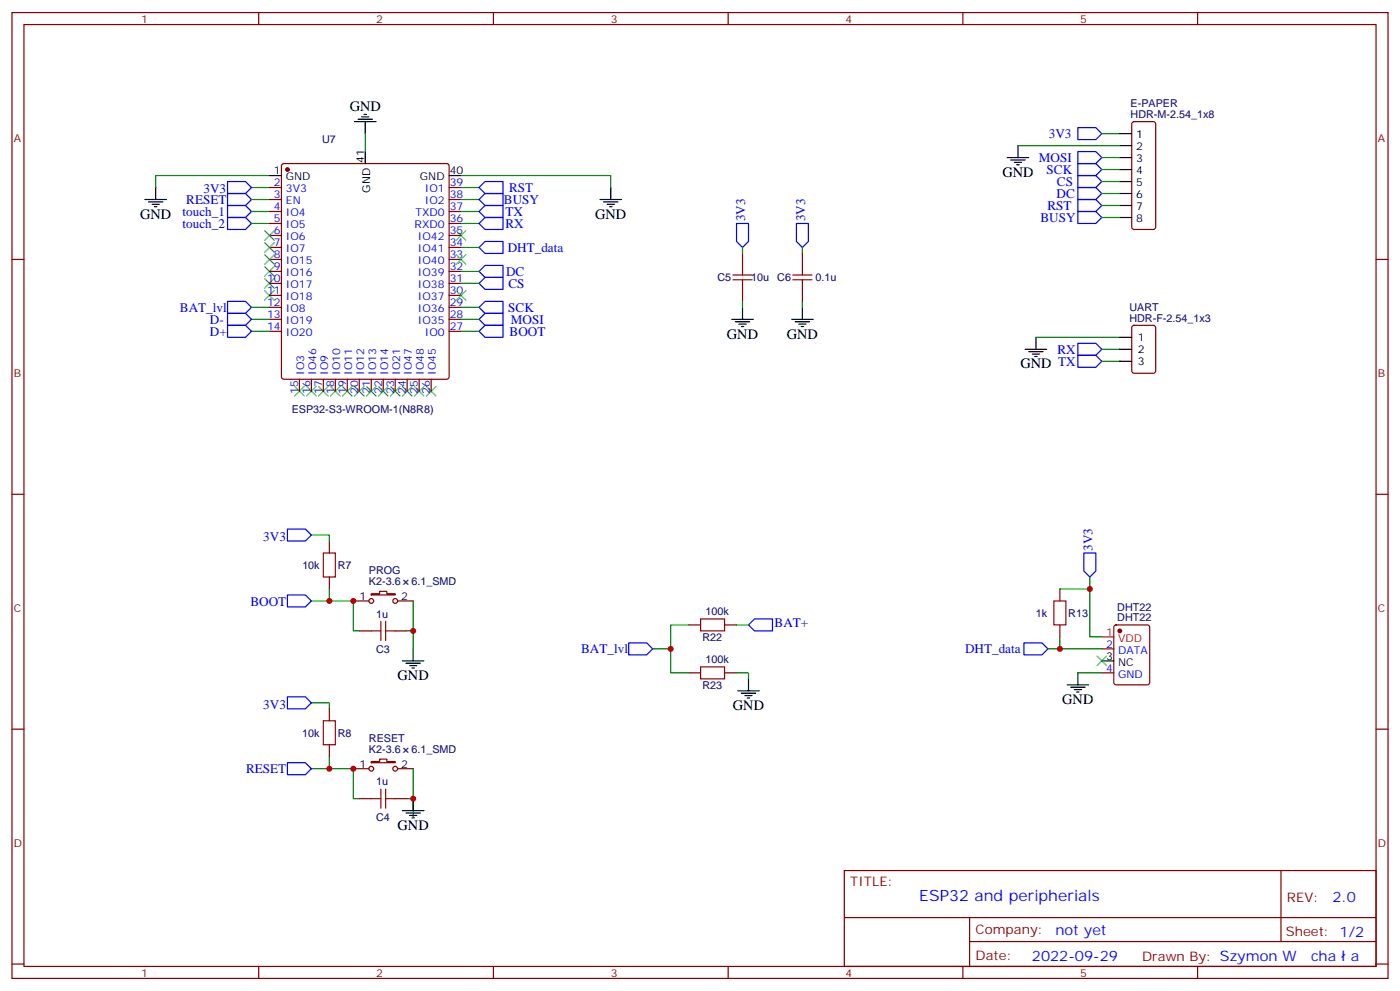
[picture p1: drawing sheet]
<svg xmlns="http://www.w3.org/2000/svg" width="412mm" height="292mm" viewBox="0 0 412 292" stroke-linecap="round" stroke-linejoin="round" font-family="sans-serif">
<g fill="none" stroke="#870000" stroke-width=".35">
<path d="M3.5 3.7h405.4v284.3h-405.4zM7.1 7.2h398.2v277.3h-398.2zM76.2 3.7v3.5M145.3 3.7v3.5M214.5 3.7v3.5M283.6 3.7v3.5M352.8 3.7v3.5M333.6 36l.5-.2h5.6l.5 .2 .2 .5v30.4l-.2 .5-.5 .2h-5.6l-.5-.3-.2-.4v-30.4zM79.4 55.2h3.5M79.4 58.7h3.5M83.1 48.4l.5-.2h48l.5 .2 .2 .5v62l-.2 .5-.5 .3h-48l-.5-.3-.2-.5v-62zM132.3 55.2h3.5"/>
<path d="M132.3 58.7h3.5M3.5 76.4h3.6M79.4 76.4h3.5M79.4 62.3h3.5M79.4 65.8h3.5M79.4 69.3h3.5M79.4 72.8h3.5M79.4 79.9h3.5M132.3 76.4h3.5M132.3 62.3h3.5M132.3 65.8h3.5M132.3 69.3h3.5"/>
<path d="M132.3 72.8h3.5M132.3 79.9h3.5M218.7 74.6v3.5M236.4 74.6v3.5M405.3 76.4h3.6M79.4 83.4h3.5M79.4 87h3.5M79.4 90.5h3.5M79.4 94h3.5M79.4 97.5h3.5M132.3 83.4h3.5M132.3 87h3.5"/>
<path d="M132.3 90.5h3.5M132.3 94h3.5M132.3 97.5h3.5M218.7 85.2v3.5M236.4 85.2v3.5M333.6 96l.5-.2h5.6l.7 .4v13l-.4 .6-5.9 .1-.7-.5v-12.9zM88.2 111.7v3.5M91.7 111.7v3.5M95.2 111.7v3.5M98.8 111.7v3.5M102.3 111.7v3.5M105.8 111.7v3.5"/>
<path d="M109.4 111.7v3.5M112.9 111.7v3.5M116.4 111.7v3.5M119.9 111.7v3.5M123.5 111.7v3.5M127 111.7v3.5M3.5 145.5h3.6M97 159.3v3.5M405.3 145.5h3.6M97 169.9v3.5M104.1 176.9h4.6M109.4 174.8h2.4v-.7h2.1v.7h2.5v.4h-7z"/>
<path d="M117.1 176.9h4.6M312.2 173.4v3.5M105.8 185.7h3.6M116.4 185.7h3.5M202.8 198.1h3.6M202.8 184h3.6M213.4 198.1h3.6M213.4 184h3.6M312.2 184v3.5M324.6 191h3.5M324.6 198.1h3.5M328.3 184.2l.5-.2h9.2l.6 .4 .1 16.5-.5 .7h-9.4l-.7-.4v-16.5z"/>
<path d="M3.5 214.7h3.6M97 208.7v3.5M97 219.3v3.5M405.3 214.7h3.6M104.1 226.3h4.6M105.8 235.1h3.6M109.4 224.2h2.4v-.7h2.1v.7h2.5v.3h-7zM116.4 235.1h3.5M117.1 226.3h4.6M248.7 256.3h156.6v28.2h-156.6zM377.3 256.3v20.9M248.7 270.1h156.5"/>
<path d="M285.6 277.2h119.6M285.6 270.1v14.2M3.5 283.8h3.6M76.2 284.5v3.5M145.3 284.5v3.5M214.5 284.5v3.5M283.6 284.5v3.5M352.8 284.5v3.5M405.3 283.8h3.6"/>
<circle cx="109.4" cy="176.9" r=".71"/>
<circle cx="116.4" cy="176.9" r=".71"/>
<circle cx="109.4" cy="226.3" r=".71"/>
<circle cx="116.4" cy="226.3" r=".71"/>
</g>
<g fill="none" stroke="#000" stroke-width=".35">
<path d="M104.4 35.8h6.4M105.5 35.1h4.2M106.5 34.4h2.2M107.2 33.7h.7M107.6 35.8v3.5M329.8 39.3h3.6M42.7 58.7h6.3M43.7 59.4h4.3M45.9 55.2v3.5M79.4 51.7h3.5M107.6 44.6v3.6M132.3 51.7h3.5"/>
<path d="M176.7 58.7h6.4M177.8 59.4h4.2M179.9 55.2v3.5M296.7 46.4h6.3M297.7 47.1h4.3M298.8 47.8h2.1M299.5 48.5h.7M299.9 42.9v3.5M329.8 46.4h3.6M329.8 42.9h3.6M329.8 49.9h3.6M329.8 53.4h3.6"/>
<path d="M329.8 57h3.6M44.8 60.1h2.1M45.5 60.9h.7M178.9 60.1h2.1M179.6 60.9h.7M329.8 60.5h3.6M329.8 64h3.6M215.5 94h6.4M216.6 94.7h4.2M217.7 95.4h2.1M218.4 96.1h.7M218.7 90.5v3.5"/>
<path d="M233.2 94h6.3M234.2 94.7h4.3M235.3 95.4h2.1M236 96.1h.7M236.4 90.5v3.5M305.2 99.3v3.5M329.8 99.3h3.6M302 102.8h6.3M303 103.5h4.3M304.1 104.2h2.1M304.8 105h.7M329.8 102.8h3.6"/>
<path d="M329.8 106.4h3.6M118.5 194.6h6.4M119.6 195.3h4.2M120.6 196h2.2M121.4 196.7h.7M121.7 191v3.6M220.5 199.8v3.6M317.5 198.1v3.5M324.6 194.6h3.5M217.3 203.4h6.4M218.4 204.1h4.2M219.4 204.8h2.1"/>
<path d="M220.1 205.5h.7M314.3 201.6h6.4M315.4 202.3h4.2M316.4 203h2.2M317.1 203.7h.8M118.5 238.7h6.4M119.6 239.4h4.2M121.7 235.1v3.6M120.6 240.1h2.2M121.4 240.8h.7"/>
</g>
<g fill="none" stroke="#008700" stroke-width=".35">
<path d="M107.6 39.3v5.3M324.6 39.3h5.2M74.1 55.2h5.3M74.1 58.7h5.3M79.4 51.7h-33.5v3.5M135.8 51.7h44.1v3.5M135.8 55.2h5.3M135.8 58.7h5.3M299.9 42.9h29.9M324.6 46.4h5.2M324.6 49.9h5.2M324.6 53.4h5.2"/>
<path d="M324.6 57h5.2M74.1 62.3h5.3M74.1 65.8h5.3M135.8 72.8h5.3M135.8 62.3h5.3M135.8 65.8h5.3M135.8 79.9h5.3M218.7 72.8v1.8M236.4 72.8v1.8M324.6 60.5h5.2M324.6 64h5.2M74.1 97.5h5.3"/>
<path d="M74.1 90.5h5.3M74.1 94h5.3M135.8 97.5h5.3M135.8 90.5h5.3M135.8 83.4h5.3M135.8 94h5.3M218.7 88.7v1.8M236.4 88.7v1.8M305.2 99.3h24.6M324.6 102.8h5.2M324.6 106.4h5.2M91.7 157.5h5.3v1.8"/>
<path d="M97 173.4v3.5h-5.3M97 176.9h7.1v8.8h1.7M121.7 176.9v14.1M312.2 173.4h8.8M321 169.9v17.6h3.6M119.9 185.7h1.8M192.3 191h5.3M202.8 184h-5.2v14.1h5.2M217 198.1h3.5v1.7M217 184h3.5M308.7 191h3.5M312.2 187.5v3.5h12.4"/>
<path d="M317.5 198.1h7.1M91.7 206.9h5.3v1.8M97 226.3h7.1v8.8h1.7M97 222.8v3.5h-5.3M119.9 235.1h1.8M121.7 226.3v14.1"/>
</g>
<g fill="none" stroke="#00f" stroke-width=".35">
<path d="M317.5 37.6h5.3l1.8 1.7-1.8 1.8h-5.3zM67 53.4h5.3l1.8 1.8-1.8 1.8h-5.3zM67 57h5.3l1.8 1.7-1.8 1.8h-5.3zM141.1 55.2l1.8-1.8h5.3v3.6h-5.3zM141.1 58.7l1.8-1.7h5.3v3.5h-5.3zM317.5 51.7h5.3l1.8 1.7-1.8 1.8h-5.3zM317.5 48.2h5.3l1.8 1.7-1.8 1.8h-5.3zM317.5 55.2h5.3l1.8 1.8-1.8 1.7h-5.3zM317.5 44.6h5.3l1.8 1.8-1.8 1.8h-5.3zM317.5 58.7h5.3l1.8 1.8-1.8 1.8h-5.3zM67 60.5h5.3l1.8 1.8-1.8 1.7h-5.3zM67 64h5.3l1.8 1.8-1.8 1.8h-5.3z"/>
<path d="M141.1 72.8l1.8-1.7h5.3v3.5h-5.3zM141.1 79.9l1.8-1.8h5.3v3.6h-5.3zM141.1 65.8l1.8-1.8h5.3v3.6h-5.3zM141.1 62.3l1.8-1.8h5.3v3.5h-5.3zM217 65.8h3.5v5.3l-1.8 1.7-1.7-1.7zM234.6 65.8h3.5v5.3l-1.7 1.7-1.8-1.7zM317.5 62.3h5.3l1.8 1.7-1.8 1.8h-5.3zM67 88.7h5.3l1.8 1.8-1.8 1.8h-5.3zM67 92.3h5.3l1.8 1.7-1.8 1.8h-5.3zM67 95.8h5.3l1.8 1.7-1.8 1.8h-5.3zM141.1 97.5l1.8-1.7h5.3v3.5h-5.3zM141.1 94l1.8-1.7h5.3v3.5h-5.3z"/>
<path d="M141.1 90.5l1.8-1.8h5.3v3.6h-5.3zM141.1 83.4l1.8-1.7h5.3v3.5h-5.3zM317.5 104.6h5.3l1.8 1.8-1.8 1.7h-5.3zM317.5 101.1h5.3l1.8 1.7-1.8 1.8h-5.3zM84.7 155.8h5.3l1.7 1.7-1.7 1.8h-5.3zM84.7 175.2h5.3l1.7 1.7-1.7 1.8h-5.3zM319.3 162.8h3.5v5.3l-1.8 1.8-1.7-1.8zM185.2 189.3h5.3l1.8 1.7-1.8 1.8h-5.3zM220.5 184l1.7-1.8h5.3v3.5h-5.3zM301.6 189.3h5.3l1.8 1.7-1.8 1.8h-5.3zM84.7 205.1h5.3l1.7 1.8-1.7 1.8h-5.3zM84.7 224.5h5.3l1.7 1.8-1.7 1.8h-5.3z"/>
</g>
<g fill="none" stroke="#a10000" stroke-width=".35">
<path d="M218.7 78.1v2.9M236.4 78.1v2.9M215.9 82.4h5.6M215.9 81h5.6M218.7 82.4v2.8M233.5 82.4h5.7M233.5 81h5.7M236.4 82.4v2.8M95.2 162.8h3.6v7.1h-3.6zM310.4 176.9h3.6v7.1h-3.6zM109.4 185.7h2.8M112.2 182.9v5.7"/>
<path d="M113.6 185.7h2.8M113.6 182.9v5.7M206.4 182.2h7v3.5h-7zM206.4 196.3h7v3.5h-7zM95.2 212.2h3.6v7.1h-3.6zM109.4 235.1h2.8M112.2 232.3v5.6M113.6 232.3v5.6M113.6 235.1h2.8"/>
</g>
<g fill="#870000" stroke="#870000" stroke-width=".35">
<circle cx="329.8" cy="185.7" r=".53"/>
<circle cx="84.7" cy="49.9" r=".53"/>
</g>
<path d="M324.6 187.5h3.5" fill="none" stroke="#f00" stroke-width=".35"/>
<g fill="none" stroke="#3c3" stroke-width=".35">
<path d="M78 78.5l2.8 2.8M78 75l2.8 2.8M78 67.9l2.8 2.8M78 71.4l2.8 2.9M80.8 78.5l-2.8 2.8M80.8 75l-2.8 2.8M80.8 67.9l-2.8 2.8M80.8 71.4l-2.8 2.9M134.4 67.9l2.8 2.8M134.4 75l2.8 2.8M137.2 67.9l-2.8 2.8M137.2 75l-2.8 2.8"/>
<path d="M78 82l2.8 2.8M78 85.5l2.8 2.9M80.8 82l-2.8 2.8M80.8 85.5l-2.8 2.9M134.4 85.5l2.8 2.9M137.2 85.5l-2.8 2.9M86.8 113.8l2.8 2.8M89.6 113.8l-2.8 2.8M90.3 113.8l2.8 2.8M93.1 113.8l-2.8 2.8M93.8 113.8l2.9 2.8M96.7 113.8l-2.9 2.8"/>
<path d="M97.4 113.8l2.8 2.8M100.2 113.8l-2.8 2.8M100.9 113.8l2.8 2.8M103.7 113.8l-2.8 2.8M104.4 113.8l2.8 2.8M107.2 113.8l-2.8 2.8M107.9 113.8l2.9 2.8M110.8 113.8l-2.9 2.8M111.5 113.8l2.8 2.8M114.3 113.8l-2.8 2.8M115 113.8l2.8 2.8M117.8 113.8l-2.8 2.8"/>
<path d="M118.5 113.8l2.9 2.8M121.4 113.8l-2.9 2.8M122.1 113.8l2.8 2.8M124.9 113.8l-2.8 2.8M125.6 113.8l2.8 2.8M128.4 113.8l-2.8 2.8M323.1 193.1l2.9 2.9M326 193.1l-2.9 2.9"/>
</g>
<g fill="#c00">
<circle cx="121.7" cy="185.7" r=".88"/>
<circle cx="104.1" cy="176.9" r=".88"/>
<circle cx="97" cy="176.9" r=".88"/>
<circle cx="97" cy="226.3" r=".88"/>
<circle cx="104.1" cy="226.3" r=".88"/>
<circle cx="121.7" cy="235.1" r=".88"/>
<circle cx="321" cy="173.4" r=".88"/>
<circle cx="312.2" cy="191" r=".88"/>
<circle cx="197.6" cy="191" r=".88"/>
</g>
<text font-size="4.6" fill="#00f" x="270.8" y="265.3">ESP32 and peripherials</text>
<g font-size="4.2">
<text x="103" y="32.6">GND</text>
<text x="295.3" y="52">GND</text>
<text x="41.3" y="64.4">GND</text>
<text x="175.3" y="64.4">GND</text>
<text x="214.1" y="99.7">GND</text>
<text x="231.8" y="99.7">GND</text>
<text x="300.6" y="108.5">GND TX</text>
<text x="117.1" y="200.2">GND</text>
<text x="215.9" y="209">GND</text>
<text x="312.9" y="207.3">GND</text>
<text x="117.1" y="244.3">GND</text>
</g>
<g font-size="4.2" fill="#00f">
<text x="392.5" y="265.6">2.0</text>
<text x="310.9" y="275.1">not yet</text>
<text x="304" y="282.9">2022-09-29</text>
<text x="386.2" y="282.8">cha</text>
<text x="397.9" y="282.8">a</text>
</g>
<g font-size="3.9" fill="#00f">
<text x="309" y="40.6">3V3</text>
<text x="306" y="47.6">MOSI</text>
<text x="308.3" y="51.2">SCK</text>
<text x="54.9" y="60">RESET</text>
<text x="59.9" y="57">3V3</text>
<text x="150" y="56.5">RST</text>
<text x="311.2" y="58.3">DC</text>
<text x="311.3" y="54.7">CS</text>
<text x="53.8" y="63.5">touch_1</text>
<text x="148.4" y="60">BUSY</text>
<text x="148.9" y="63.5">TX</text>
<text x="219.5" y="65.2" transform="rotate(-90 219.5 65.2)">3V3</text>
<text x="237.1" y="65.2" transform="rotate(-90 237.1 65.2)">3V3</text>
<text x="306.5" y="65.3">BUSY</text>
<text x="308.6" y="61.8">RST</text>
<text x="53.8" y="67.1">touch_2</text>
<text x="148.9" y="67">RX</text>
<text x="149.5" y="74">DHT_data</text>
<text x="149.1" y="81.2">DC</text>
<text x="149.7" y="84.8">CS</text>
<text x="53" y="91.7">BAT_lvl</text>
<text x="61.8" y="95.3">D-</text>
<text x="149.7" y="91.8">SCK</text>
<text x="150.5" y="95.3">MOSI</text>
<text x="61.8" y="98.8">D+</text>
<text x="150.1" y="98.8">BOOT</text>
<text x="311.5" y="104.2">RX</text>
<text x="77.6" y="159.3">3V3</text>
<text x="321.8" y="162.2" transform="rotate(-90 321.8 162.2)">3V3</text>
<text x="73.8" y="178.5">BOOT</text>
<text x="228.2" y="184.7">BAT+</text>
<text x="171.2" y="192.3">BAT_lvl</text>
<text x="284.3" y="192.3">DHT_data</text>
<text x="77.6" y="208.7">3V3</text>
<text x="72.5" y="227.5">RESET</text>
</g>
<g font-size="3.9" fill="#800">
<text x="250.5" y="260.9">TITLE:</text>
<text x="379.1" y="265.6">REV:</text>
<text x="287.4" y="275.1">Company:</text>
<text x="378.7" y="275.7">Sheet: 1/2</text>
<text x="287.4" y="282.8">Date:</text>
<text x="336.4" y="282.8">Drawn By: Szymon W</text>
</g>
<g font-size="3.2" fill="#800">
<text x="41.6" y="6.7">1</text>
<text x="110.8" y="6.7">2</text>
<text x="179.9" y="6.7">3</text>
<text x="249.1" y="6.7">4</text>
<text x="318.2" y="6.7">5</text>
<text x="4.1" y="41.8">A</text>
<text x="405.9" y="41.8">A</text>
<text x="4.1" y="110.9">B</text>
<text x="405.9" y="110.9">B</text>
<text x="4.1" y="180.1">C</text>
<text x="405.9" y="180.1">C</text>
<text x="4.1" y="249.2">D</text>
<text x="405.9" y="249.2">D</text>
<text x="41.6" y="287.5">1</text>
<text x="110.8" y="287.5">2</text>
<text x="179.9" y="287.5">3</text>
<text x="249.1" y="287.5">4</text>
<text x="318.2" y="287.5">5</text>
</g>
<g font-size="3.2" fill="#000080">
<text x="333.1" y="34.7">HDR-M-2.54_1x8</text>
<text x="333.1" y="31.5">E-PAPER</text>
<text x="94.9" y="42.2">U7</text>
<text x="211.3" y="82.8">C5</text>
<text x="221.3" y="82.8">10u</text>
<text x="229" y="82.8">C6</text>
<text x="240.2" y="82.8">0.1u</text>
<text x="332.7" y="91.5">UART</text>
<text x="332.7" y="94.7">HDR-F-2.54_1x3</text>
<text x="85.9" y="121.6">ESP32-S3-WROOM-1(N8R8)</text>
<text x="89.1" y="167.4">10k</text>
<text x="99.5" y="167.4">R7</text>
<text x="108.7" y="172.2">K2-3.6</text>
<text x="108.7" y="169">PROG</text>
<text x="121.2" y="172.2">6.1_SMD</text>
<text x="329.1" y="179.9">DHT22</text>
<text x="110.8" y="181.9">1u</text>
<text x="207.8" y="181.2">100k</text>
<text x="305.2" y="181.6">1k</text>
<text x="314.7" y="181.6">R13</text>
<text x="329.1" y="182.8">DHT22</text>
<text x="206.9" y="188.6">R22</text>
<text x="110.8" y="192.2">C3</text>
<text x="207.8" y="195.3">100k</text>
<text x="206.9" y="202.8">R23</text>
<text x="89" y="216.9">10k</text>
<text x="99.5" y="216.8">R8</text>
<text x="108.7" y="221.6">K2-3.6</text>
<text x="108.7" y="218.3">RESET</text>
<text x="121.2" y="221.6">6.1_SMD</text>
<text x="110.8" y="231.2">1u</text>
<text x="110.8" y="241.6">C4</text>
</g>
<g font-size="3.2">
<text x="334.7" y="40.7">1</text>
<text x="107.2" y="48" transform="rotate(-90 107.2 48)">41</text>
<text x="334.7" y="44.3">2</text>
<text x="334.7" y="47.8">3</text>
<text x="80.7" y="51.3">1</text>
<text x="84.2" y="53.1">GND</text>
<text x="123.7" y="53.1">GND</text>
<text x="132.5" y="51.3">40</text>
<text x="334.7" y="51.3">4</text>
<text x="109" y="56.7" transform="rotate(-90 109 56.7)">GND</text>
<text x="334.7" y="54.9">5</text>
<text x="334.7" y="58.4">6</text>
<text x="334.7" y="61.9">7</text>
<text x="334.7" y="65.4">8</text>
<text x="335.1" y="100.4">1</text>
<text x="335.1" y="107.4">3</text>
<text x="335.1" y="103.9">2</text>
<text x="105.9" y="176.6">1</text>
<text x="118.2" y="176.6">2</text>
<text x="325.9" y="194.2">3</text>
<text x="329.4" y="196">NC</text>
<text x="105.9" y="226">1</text>
<text x="118.2" y="226">2</text>
</g>
<g font-size="3.2" fill="#00f">
<text x="80.7" y="54.9">2</text>
<text x="80.7" y="58.4">3</text>
<text x="84.2" y="56.6">3V3</text>
<text x="125.1" y="56.6">IO1</text>
<text x="132.5" y="58.4">38</text>
<text x="132.5" y="54.9">39</text>
<text x="80.7" y="61.9">4</text>
<text x="80.7" y="65.4">5</text>
<text x="84.2" y="60.1">EN</text>
<text x="84.2" y="63.7">IO4</text>
<text x="122.4" y="63.7">TXD0</text>
<text x="125.1" y="60.1">IO2</text>
<text x="132.5" y="65.4">36</text>
<text x="132.5" y="61.9">37</text>
<text x="80.7" y="69">6</text>
<text x="84.2" y="67.2">IO5</text>
<text x="84.2" y="70.7">IO6</text>
<text x="122.1" y="67.2">RXD0</text>
<text x="123.1" y="70.7">IO42</text>
<text x="132.5" y="69">35</text>
<text x="80.7" y="72.5">7</text>
<text x="80.7" y="76">8</text>
<text x="84.2" y="74.3">IO7</text>
<text x="84.2" y="77.8">IO15</text>
<text x="123.1" y="77.8">IO40</text>
<text x="123.1" y="74.3">IO41</text>
<text x="132.5" y="76">33</text>
<text x="132.5" y="72.5">34</text>
<text x="78.7" y="83.1">10</text>
<text x="80.7" y="79.6">9</text>
<text x="84.2" y="81.3">IO16</text>
<text x="123.1" y="81.3">IO39</text>
<text x="132.5" y="83.1">31</text>
<text x="132.5" y="79.6">32</text>
<text x="78.7" y="86.6">11</text>
<text x="84.2" y="84.8">IO17</text>
<text x="84.2" y="88.4">IO18</text>
<text x="123.1" y="88.4">IO37</text>
<text x="123.1" y="84.8">IO38</text>
<text x="132.5" y="86.6">30</text>
<text x="78.7" y="90.1">12</text>
<text x="78.7" y="93.7">13</text>
<text x="84.2" y="91.9">IO8</text>
<text x="84.2" y="95.4">IO19</text>
<text x="123.1" y="95.4">IO35</text>
<text x="123.1" y="91.9">IO36</text>
<text x="132.5" y="93.7">28</text>
<text x="132.5" y="90.1">29</text>
<text x="78.7" y="97.2">14</text>
<text x="84.2" y="99">IO20</text>
<text x="125.1" y="99">IO0</text>
<text x="132.5" y="97.2">27</text>
<text x="89.6" y="110.3" transform="rotate(-90 89.6 110.3)">IO3</text>
<text x="93.1" y="110.3" transform="rotate(-90 93.1 110.3)">IO46</text>
<text x="96.7" y="110.3" transform="rotate(-90 96.7 110.3)">IO9</text>
<text x="100.2" y="110.3" transform="rotate(-90 100.2 110.3)">IO10</text>
<text x="103.7" y="110.3" transform="rotate(-90 103.7 110.3)">IO11</text>
<text x="107.2" y="110.3" transform="rotate(-90 107.2 110.3)">IO12</text>
<text x="110.8" y="110.3" transform="rotate(-90 110.8 110.3)">IO13</text>
<text x="114.3" y="110.3" transform="rotate(-90 114.3 110.3)">IO14</text>
<text x="117.8" y="110.3" transform="rotate(-90 117.8 110.3)">IO21</text>
<text x="121.4" y="110.3" transform="rotate(-90 121.4 110.3)">IO47</text>
<text x="124.9" y="110.3" transform="rotate(-90 124.9 110.3)">IO48</text>
<text x="128.4" y="110.3" transform="rotate(-90 128.4 110.3)">IO45</text>
<text x="87.8" y="115.9" transform="rotate(-90 87.8 115.9)">15</text>
<text x="91.4" y="115.9" transform="rotate(-90 91.4 115.9)">16</text>
<text x="94.9" y="115.9" transform="rotate(-90 94.9 115.9)">17</text>
<text x="98.4" y="115.9" transform="rotate(-90 98.4 115.9)">18</text>
<text x="102" y="115.9" transform="rotate(-90 102 115.9)">19</text>
<text x="105.5" y="115.9" transform="rotate(-90 105.5 115.9)">20</text>
<text x="109" y="115.9" transform="rotate(-90 109 115.9)">21</text>
<text x="112.5" y="115.9" transform="rotate(-90 112.5 115.9)">22</text>
<text x="116.1" y="115.9" transform="rotate(-90 116.1 115.9)">23</text>
<text x="119.6" y="115.9" transform="rotate(-90 119.6 115.9)">24</text>
<text x="123.1" y="115.9" transform="rotate(-90 123.1 115.9)">25</text>
<text x="126.6" y="115.9" transform="rotate(-90 126.6 115.9)">26</text>
<text x="325.9" y="190.7">2</text>
<text x="325.9" y="197.7">4</text>
<text x="329.4" y="192.4">DATA</text>
<text x="329.4" y="199.5">GND</text>
</g>
<g font-size="3.2" fill="#f00">
<text x="325.9" y="187.1">1</text>
<text x="329.4" y="188.9">VDD</text>
</g>
</svg>
